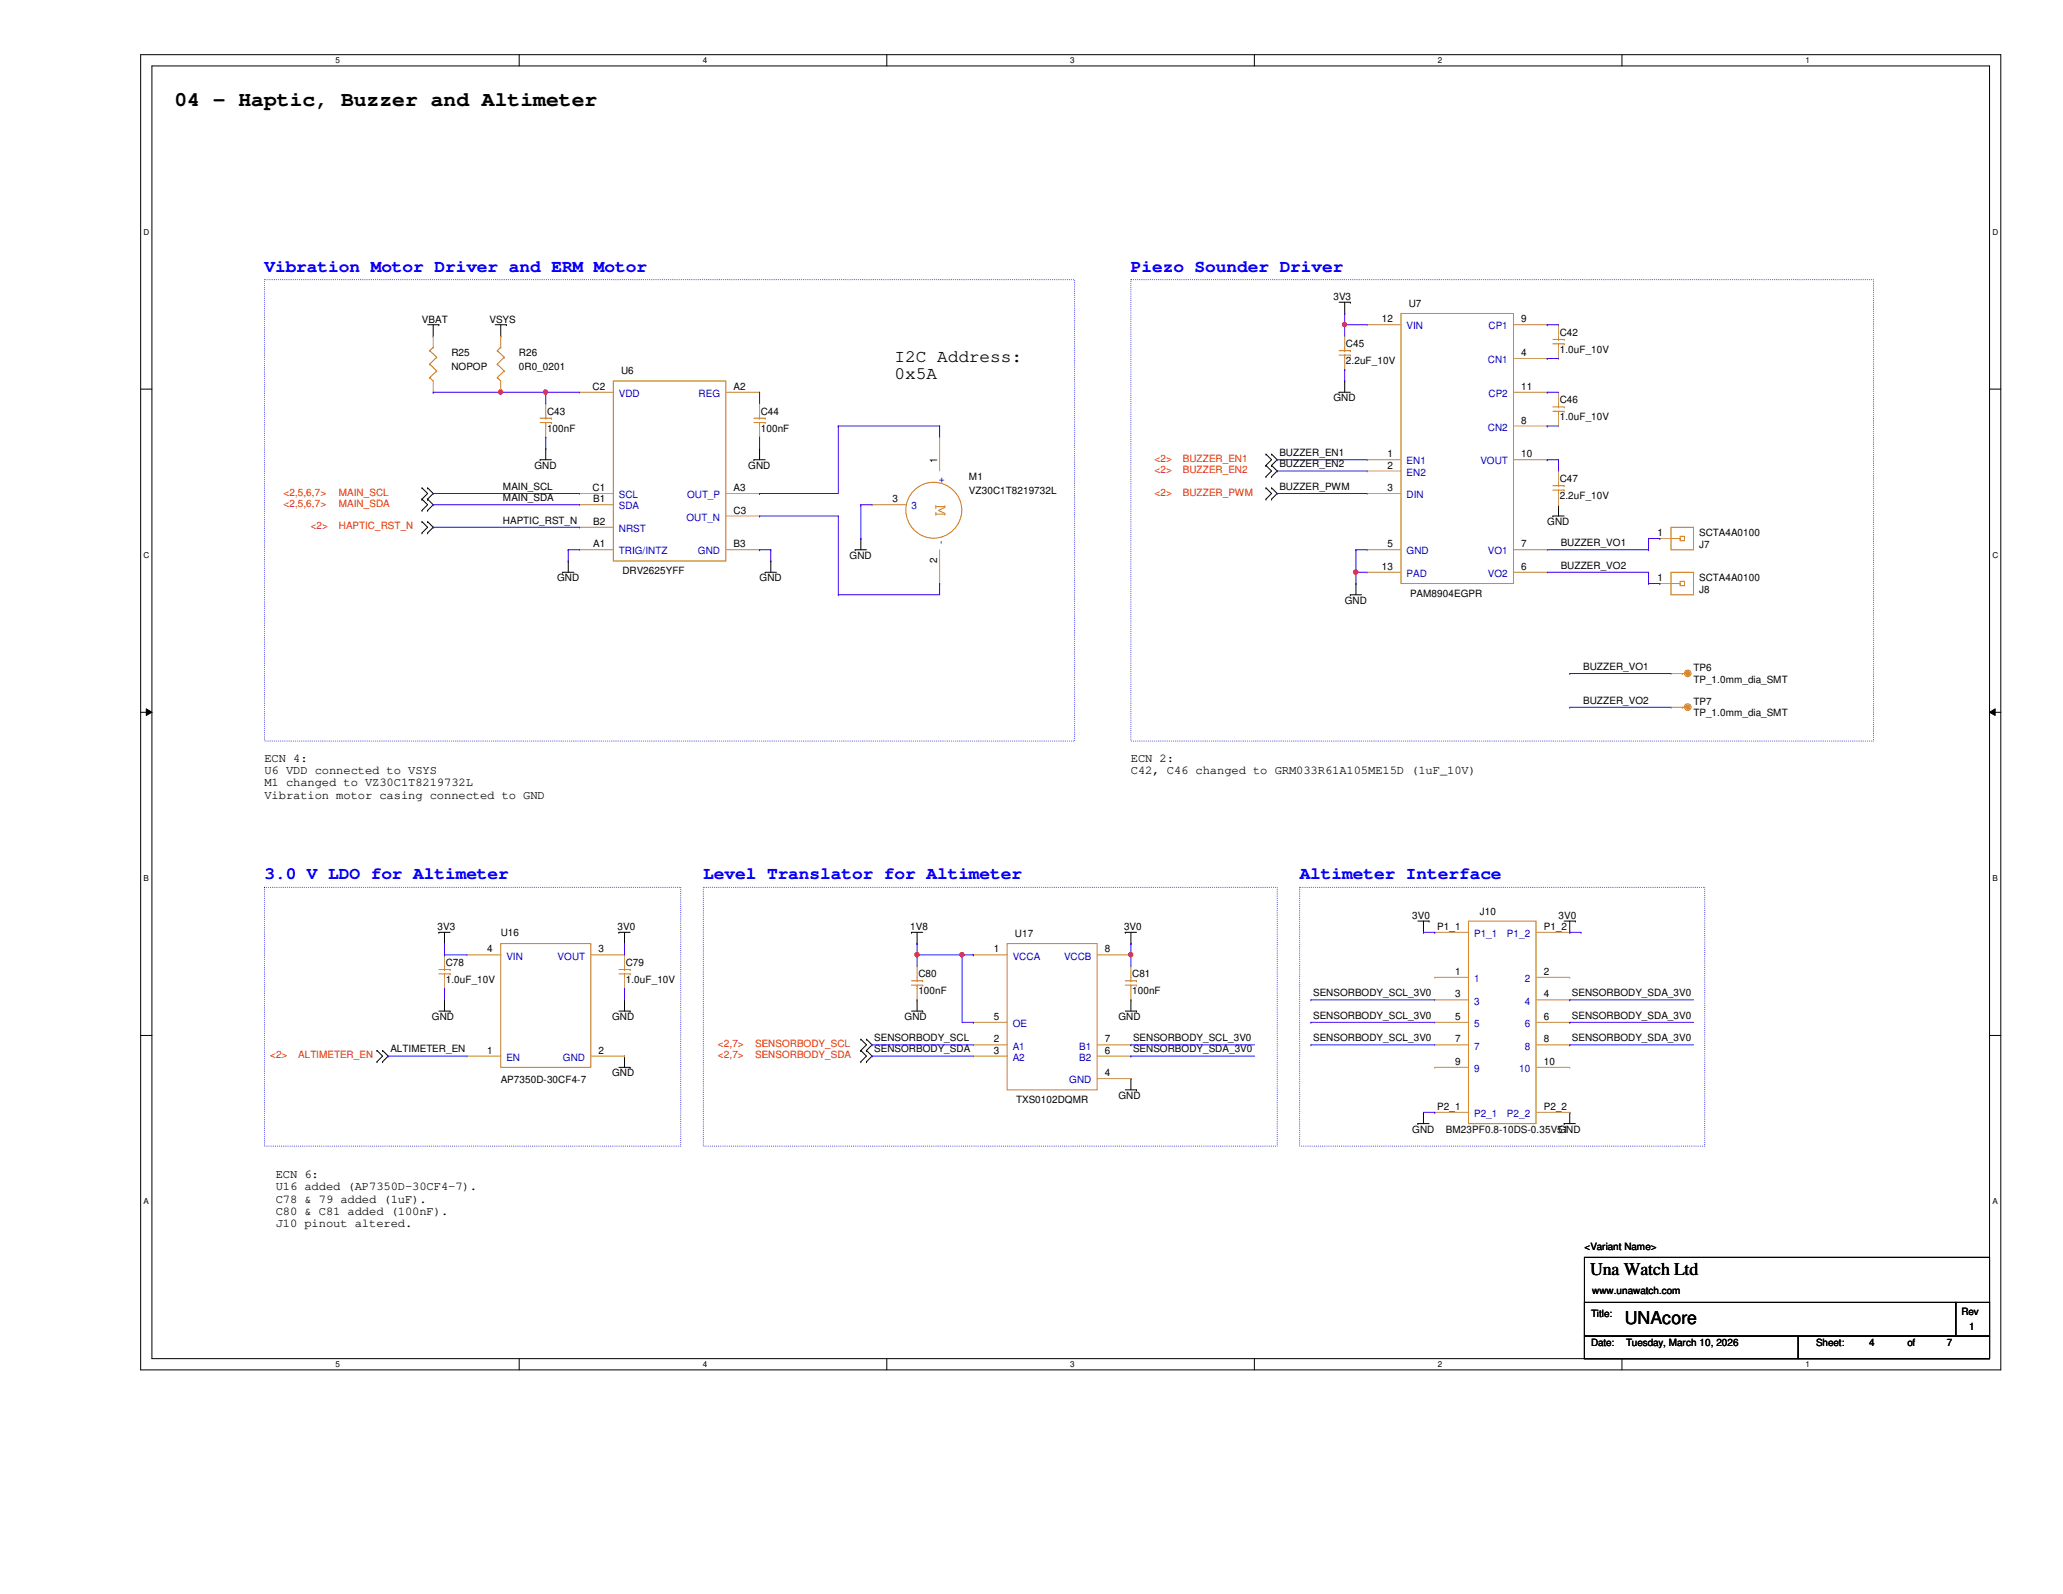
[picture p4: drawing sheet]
<svg xmlns="http://www.w3.org/2000/svg" width="279mm" height="216mm" viewBox="0 0 279 216" stroke-linecap="round" stroke-linejoin="round" font-family="sans-serif">
<path d="M19.1 7.4h251.9v178.1h-251.9zM20.6 8.9h248.9v175.1h-248.9z" fill="none" stroke="#000" stroke-width=".14"/>
<g fill="#fff">
<path d="M45.4 7.6h.6v1.2h-.6z"/>
<path d="M45.4 184.2h.6v1.2h-.6z"/>
</g>
<path d="M70.3 7.4v1.5M70.3 184v1.5" fill="none" stroke="#000" stroke-width=".14"/>
<g fill="#fff">
<path d="M95.2 7.6h.6v1.2h-.6z"/>
<path d="M95.2 184.2h.6v1.2h-.6z"/>
</g>
<path d="M120.1 7.4v1.5M120.1 184v1.5" fill="none" stroke="#000" stroke-width=".14"/>
<g fill="#fff">
<path d="M144.9 7.6h.6v1.2h-.6z"/>
<path d="M144.9 184.2h.6v1.2h-.6z"/>
</g>
<path d="M169.9 7.4v1.5M169.9 184v1.5" fill="none" stroke="#000" stroke-width=".14"/>
<g fill="#fff">
<path d="M194.7 7.6h.6v1.2h-.6z"/>
<path d="M194.7 184.2h.6v1.2h-.6z"/>
</g>
<path d="M219.7 7.4v1.5M219.7 184v1.5" fill="none" stroke="#000" stroke-width=".14"/>
<g fill="#fff">
<path d="M244.5 7.6h.6v1.2h-.6z"/>
<path d="M244.5 184.2h.6v1.2h-.6z"/>
<path d="M19.4 30.8h.8v1.2h-.8z"/>
<path d="M269.8 30.8h.8v1.2h-.8z"/>
<path d="M19.4 74.6h.8v1.2h-.8z"/>
<path d="M269.8 74.6h.8v1.2h-.8z"/>
</g>
<path d="M19.1 52.7h1.5M269.5 52.7h1.5" fill="none" stroke="#000" stroke-width=".14"/>
<g fill="#fff">
<path d="M19.4 118.4h.8v1.1h-.8z"/>
<path d="M269.8 118.4h.8v1.1h-.8z"/>
</g>
<path d="M19.1 96.5h1.5M19.8 96l.8 .5-.8 .4zM269.5 96.5l.7-.5v.9zM269.5 96.5h1.5" fill="none" stroke="#000" stroke-width=".14"/>
<path d="M19.8 96l.8 .5-.8 .4zM269.5 96.5l.7-.5v.9z" fill="#000"/>
<g fill="#fff">
<path d="M19.4 162.1h.8v1.2h-.8z"/>
<path d="M269.8 162.1h.8v1.2h-.8z"/>
</g>
<g fill="none" stroke="#000" stroke-width=".14">
<path d="M57.9 44h1.5M58.7 45.5h.1M58.7 44v1.5M59.4 44h.1M67.1 44h1.5M67.8 45.5h.1M67.8 44v1.5M68.6 44h.1M181.4 53.1h.1M181.4 53.1h1.5M181.4 40.9h1.5M182.1 51.6h.1"/>
<path d="M182.1 42.5h.1M182.1 40.9v1.6M182.1 51.6v1.5M182.9 40.9h.1M57.2 66.1h.1M57.2 67.6h.1M57.2 69.1h.1M57.2 70.7h.1M57.2 72.2h.1M57.2 66.1l.7 .7-.7 .8M57.2 67.6l.7 .8-.7 .7M57.2 70.7l.7 .7-.7 .8"/>
<path d="M57.9 67.6h.1M57.9 66.1h.1M57.9 69.1h.1M57.9 72.2h.1M57.9 70.7h.1M57.9 66.1l.8 .7-.8 .8M57.9 67.6l.8 .8-.8 .7M57.9 70.7l.8 .7-.8 .8M73.2 62.3h.1M73.2 62.3h1.5M73.9 60.7h.1M73.9 60.7v1.6"/>
<path d="M76.2 77.5h.1M76.2 77.5h1.5M77 76h.1M77 76v1.5M102.1 62.3h.1M102.1 62.3h1.5M102.9 60.7h.1M102.9 60.7v1.6M103.6 77.5h.1M103.6 77.5h1.6M104.4 76h.1M104.4 76v1.5"/>
<path d="M115.8 74.5h.1M115.8 74.5h1.5M116.6 72.9h.1M116.6 72.9v1.6M171.5 66.1h.1M171.5 67.6h.1M171.5 61.5h.1M171.5 63h.1M171.5 64.6h.1M171.5 66.1l.7 .7-.7 .8M171.5 61.5l.7 .8-.7 .7M171.5 63l.7 .8-.7 .8"/>
<path d="M172.2 67.6h.1M172.2 66.1h.1M172.2 63h.1M172.2 61.5h.1M172.2 64.6h.1M172.2 66.1l.8 .7-.8 .8M172.2 61.5l.8 .8-.8 .7M172.2 63l.8 .8-.8 .8M183.6 79h.1M183.6 79v1.6M210.3 69.9h.1M210.3 69.9h1.5"/>
<path d="M211.1 68.4h.1M211.1 68.4v1.5M182.9 80.6h.1M182.9 80.6h1.5M59.4 126.3h.1M59.4 126.3h1.6M59.4 136.9h1.6M60.2 127.8h.1M60.2 135.4h.1M60.2 126.3v1.5M60.2 135.4v1.5M61 136.9h.1"/>
<path d="M83.8 126.3h.1M83.8 126.3h1.5M83.8 136.9h1.5M84.6 127.8h.1M84.6 135.4h.1M84.6 126.3v1.5M84.6 135.4v1.5M85.3 136.9h.1M123.4 126.3h.1M123.4 126.3h1.6M123.4 136.9h1.6M124.2 127.8h.1"/>
<path d="M124.2 135.4h.1M124.2 126.3v1.5M124.2 135.4v1.5M125 136.9h.1M152.4 126.3h.1M152.4 126.3h1.5M152.4 136.9h1.5M153.2 127.8h.1M153.2 135.4h.1M153.2 126.3v1.5M153.2 135.4v1.5M153.9 136.9h.1"/>
<path d="M192 124.8h1.5M192.8 126.3h.1M192.8 124.8v1.5M193.5 124.8h.1M211.8 124.8h1.6M212.6 126.3h.1M212.6 124.8v1.5M213.4 124.8h.1M19.1 140.2h1.5M51.1 142.3h.1M51.1 143.8h.1M51.1 142.3l.7 .7-.7 .8"/>
<path d="M51.8 143.8h.1M51.8 142.3h.1M51.8 142.3l.8 .7-.8 .8M83.8 144.6h1.5M84.6 143h.1M84.6 143v1.6M85.3 144.6h.1M116.6 142.3h.1M116.6 143.8h.1M116.6 140.8h.1M116.6 142.3l.7 .7-.7 .8M116.6 140.8l.7 .7-.7 .8"/>
<path d="M117.3 143.8h.1M117.3 142.3h.1M117.3 140.8h.1M117.3 142.3l.8 .7-.8 .8M117.3 140.8l.8 .7-.8 .8M152.4 147.6h1.5M153.2 146.1h.1M153.2 146.1v1.5M153.9 147.6h.1M192 152.2h.1M192 152.2h1.5M192.8 150.7h.1"/>
<path d="M192.8 150.7v1.5M211.8 152.2h.1M211.8 152.2h1.6M212.6 150.7h.1M212.6 150.7v1.5M269.5 140.2h1.5M214.6 170.3h54.9v13.7h-54.9zM214.6 176.4h50.3v4.6h-50.3zM264.9 176.4h4.6v4.6h-4.6zM214.6 181h28.9v3h-28.9zM243.5 181h26v3h-26z"/>
</g>
<path d="M35.8 37.9h109.7v62.5h-109.7zM153.2 37.9h100.5v62.5h-100.5zM35.8 120.2h56.4v35h-56.4zM95.3 120.2h77.7v35h-77.7zM176 120.2h54.9v35h-54.9z" fill="none" stroke="#00f" stroke-width=".14" stroke-dasharray="0 .3"/>
<g fill="none" stroke="#cc8006" stroke-width=".14">
<path d="M83.1 51.6h15.2v24.4h-15.2zM102.1 56.6h1.5M102.1 57.2h1.5M102.9 56.6h.1M102.9 57.2h.1M102.9 56.2v.4M102.9 57.2v.5M103.6 56.6h.1M103.6 57.2h.1M210.3 46h1.5M210.3 46.6h1.5M211.1 46h.1"/>
<path d="M211.1 46.6h.1M211.1 45.5v.5M211.1 46.6v.4M211.8 46h.1M211.8 46.6h.1M210.3 65.8h1.5M210.3 66.4h1.5M211.1 65.8h.1M211.1 66.4h.1M211.1 65.3v.5M211.1 66.4v.4M211.8 65.8h.1"/>
<path d="M211.8 66.4h.1M226.3 71.4h3.1v3.1h-3.1zM226.3 72.9h1.2M227.5 72.6h.6v.6h-.6zM227.5 72.9h.1"/>
<circle cx="228.6" cy="95.8" r=".45"/>
</g>
<g fill="none" stroke="#a84" stroke-width=".14">
<path d="M78.5 53.1h.1M78.5 53.1h4.6M98.3 53.1h4.6M102.9 54.7h.1M102.9 59.2h.1M102.9 53.1h.1M102.9 54.7v1.5M102.9 57.7v1.5M211.1 44h.1M211.1 48.6h.1M211.1 44v1.5M211.1 47v1.6"/>
<path d="M78.5 74.5h.1M78.5 71.4h.1M78.5 66.8h.1M78.5 68.4h.1M78.5 66.8h4.6M78.5 74.5h4.6M78.5 71.4h4.6M78.5 68.4h4.6M98.3 66.8h4.6M98.3 74.5h4.6M98.3 69.9h4.6M102.9 66.8h.1"/>
<path d="M102.9 69.9h.1M102.9 74.5h.1M211.1 63.8h.1M211.1 68.4h.1M211.1 63.8v1.5M211.1 66.8v1.6M224.8 72.9h.1M224.8 72.9h1.5"/>
</g>
<circle cx="228.6" cy="95.8" r=".29" fill="#cc8006"/>
<g fill="none" stroke="#cc8006" stroke-width=".14">
<path d="M58.2 51.1h.1M58.2 49.3h.1M58.2 47.5h.1M58.2 51.1l.5 .5M58.2 49.3l.9 .9M58.2 47.5l.9 .9M58.7 47h.1M58.7 47l-.5 .5M59.1 50.2h.1M59.1 48.4h.1M59.1 50.2l-.9 .9M59.1 48.4l-.9 .9"/>
<path d="M67.4 51.1h.1M67.4 49.3h.1M67.4 47.5h.1M67.4 51.1l.4 .5M67.4 49.3l.9 .9M67.4 47.5l.9 .9M67.8 47h.1M67.8 47l-.4 .5M68.3 50.2h.1M68.3 48.4h.1M68.3 50.2l-.9 .9M68.3 48.4l-.9 .9"/>
<path d="M73.2 56.6h1.5M73.2 57.2h1.5M73.9 56.6h.1M73.9 57.2h.1M73.9 56.2v.4M73.9 57.2v.5M74.7 56.6h.1M74.7 57.2h.1M189.7 42.5h15.3v36.5h-15.3zM226.3 77.5h3.1v3.1h-3.1zM226.3 79h1.2M227.5 78.7h.6v.6h-.6z"/>
<path d="M227.5 79h.1M227.8 95.8h.1M227.8 95.8h.3M59.4 131.3h1.6M59.4 131.9h1.6M60.2 131.3h.1M60.2 131.9h.1M60.2 130.9v.4M60.2 131.9v.5M61 131.3h.1M61 131.9h.1M67.8 127.8h12.2v16.8h-12.2z"/>
<path d="M123.4 132.8h1.6M123.4 133.4h1.6M124.2 132.8h.1M124.2 133.4h.1M124.2 132.4v.4M124.2 133.4v.5M125 132.8h.1M125 133.4h.1M152.4 132.8h1.5M152.4 133.4h1.5M153.2 132.8h.1M153.2 133.4h.1"/>
<path d="M153.2 132.4v.4M153.2 133.4v.5M153.9 132.8h.1M153.9 133.4h.1M198.9 124.8h9.1v27.4h-9.1z"/>
<circle cx="126.5" cy="69.1" r="3.8"/>
<circle cx="228.6" cy="95.8" r=".29"/>
<circle cx="228.6" cy="91.2" r=".45"/>
</g>
<g fill="none" stroke="#a84" stroke-width=".14">
<path d="M58.7 53.1h.1M58.7 45.5h.1M58.7 45.5v1.5M58.7 51.6v1.5M67.8 53.1h.1M67.8 45.5h.1M67.8 45.5v1.5M67.8 51.6v1.5M73.9 54.7h.1M73.9 59.2h.1M73.9 54.7v1.5M73.9 57.7v1.5"/>
<path d="M127.3 59.2h.1M127.3 59.2v4.6M185.2 44h.1M185.2 44h4.5M205 44h4.6M205 48.6h4.6M205 53.1h4.6M205 57.7h4.6M209.6 44h.1M209.6 48.6h.1M209.6 53.1h.1M209.6 57.7h.1"/>
<path d="M118.1 68.4h.1M118.1 68.4h4.6M127.3 79h.1M127.3 74.5v4.5M185.2 66.8h.1M185.2 62.3h.1M185.2 74.5h.1M185.2 63.8h.1M185.2 77.5h.1M185.2 74.5h4.5M185.2 77.5h4.5M185.2 66.8h4.5"/>
<path d="M185.2 62.3h4.5M185.2 63.8h4.5M205 74.5h4.6M205 77.5h4.6M205 62.3h4.6M209.6 74.5h.1M209.6 77.5h.1M209.6 62.3h.1M224.8 79h.1M224.8 79h1.5M226.3 95.8h.1M226.3 95.8h1.5"/>
<path d="M60.2 129.3h.1M60.2 133.9h.1M60.2 129.3v1.6M60.2 132.4v1.5M63.2 129.3h.1M63.2 129.3h4.6M80 129.3h4.6M84.6 129.3h.1M124.2 130.9h.1M124.2 135.4h.1M124.2 130.9v1.5M124.2 133.9v1.5"/>
<path d="M153.2 130.9h.1M153.2 135.4h.1M153.2 130.9v1.5M153.2 133.9v1.5M194.3 132.4h.1M194.3 135.4h.1M194.3 138.5h.1M194.3 126.3h.1M194.3 132.4h4.6M194.3 135.4h4.6M194.3 138.5h4.6M194.3 126.3h4.6"/>
<path d="M208 132.4h4.6M208 135.4h4.6M208 138.5h4.6M208 126.3h4.6M212.6 132.4h.1M212.6 135.4h.1M212.6 138.5h.1M212.6 126.3h.1M63.2 143h.1M63.2 143h4.6M80 143h4.6M84.6 143h.1"/>
<path d="M194.3 141.5h.1M194.3 144.6h.1M194.3 150.7h.1M194.3 141.5h4.6M194.3 144.6h4.6M194.3 150.7h4.6M208 141.5h4.6M208 144.6h4.6M208 150.7h4.6M212.6 141.5h.1M212.6 144.6h.1M212.6 150.7h.1"/>
</g>
<circle cx="228.6" cy="91.2" r=".29" fill="#cc8006"/>
<g fill="none" stroke="#cc8006" stroke-width=".14">
<path d="M181.4 47.5h1.5M181.4 48.1h1.5M182.1 47.5h.1M182.1 48.1h.1M182.1 47v.5M182.1 48.1v.5M182.9 47.5h.1M182.9 48.1h.1M210.3 55.1h1.5M210.3 55.7h1.5M211.1 55.1h.1M211.1 55.7h.1"/>
<path d="M211.1 54.7v.4M211.1 55.7v.5M211.8 55.1h.1M211.8 55.7h.1M227.8 91.2h.1M227.8 91.2h.3M83.8 131.3h1.5M83.8 131.9h1.5M84.6 131.3h.1M84.6 131.9h.1M84.6 130.9v.4M84.6 131.9v.5"/>
<path d="M85.3 131.3h.1M85.3 131.9h.1M136.4 127.8h12.2v19.8h-12.2z"/>
<circle cx="228.6" cy="91.2" r=".29"/>
</g>
<g fill="none" stroke="#a84" stroke-width=".14">
<path d="M182.1 45.5h.1M182.1 50.1h.1M182.1 45.5v1.5M182.1 48.6v1.5M211.1 53.1h.1M211.1 57.7h.1M211.1 53.1v1.6M211.1 56.2v1.5M226.3 91.2h.1M226.3 91.2h1.5M84.6 129.3h.1M84.6 133.9h.1"/>
<path d="M84.6 129.3v1.6M84.6 132.4v1.5M131.8 129.3h.1M131.8 138.5h.1M131.8 129.3h4.6M131.8 138.5h4.6M148.6 129.3h4.6M153.2 129.3h.1M131.8 141.5h.1M131.8 143h.1M131.8 141.5h4.6M131.8 143h4.6"/>
<path d="M148.6 146.1h4.6M148.6 141.5h4.6M148.6 143h4.6M153.2 146.1h.1M153.2 141.5h.1M153.2 143h.1"/>
</g>
<path d="M73.9 59.2h.1M73.9 53.1h.1M73.9 53.1v1.6M73.9 59.2v1.5M73.9 53.1h4.6M173 66.8h.1M173 66.8h12.2" fill="none" stroke="#4200ff" stroke-width=".14"/>
<circle cx="73.9" cy="53.1" r=".29" fill="#f00"/>
<circle cx="73.9" cy="53.1" r=".29" fill="none" stroke="#f00" stroke-width=".14"/>
<g fill="none" stroke="#4200ff" stroke-width=".14">
<path d="M102.9 53.1h.1M102.9 59.2h.1M102.9 53.1v1.6M102.9 59.2v1.5M113.5 57.7h.1M113.5 57.7v9.1h-10.6M113.5 57.7h13.8M127.3 57.7h.1M127.3 57.7v1.5M182.1 44h.1M182.1 44h3.1M182.1 44v1.5"/>
<path d="M209.6 44h.1M209.6 48.6h.1M209.6 53.1h.1M209.6 57.7h.1M209.6 57.7h1.5M209.6 44h1.5M209.6 48.6h1.5M209.6 53.1h1.5M58.7 66.8h.1M58.7 68.4h.1M58.7 71.4h.1M58.7 66.8h19.8"/>
<path d="M58.7 68.4h19.8M58.7 71.4h19.8M102.9 74.5h.1M102.9 66.8h.1M102.9 69.9h.1M102.9 74.5h1.5M102.9 69.9h10.6M104.4 74.5h.1M104.4 74.5v1.5M113.5 69.9h.1M113.5 69.9v10.7M127.3 79h.1"/>
<path d="M127.3 79v1.6h-13.8M183.6 77.5h.1M183.6 77.5v1.5M183.6 77.5h1.6M209.6 62.3h.1M209.6 62.3h1.5M211.1 62.3h.1M211.1 62.3v1.5M113.5 80.6h.1"/>
</g>
<circle cx="182.1" cy="44" r=".29" fill="#f00"/>
<circle cx="182.1" cy="44" r=".29" fill="none" stroke="#f00" stroke-width=".14"/>
<path d="M182.1 50.1h.1M182.1 50.1v1.5M183.6 74.5h.1M183.6 74.5v3" fill="none" stroke="#4200ff" stroke-width=".14"/>
<circle cx="183.6" cy="77.5" r=".29" fill="#f00"/>
<circle cx="183.6" cy="77.5" r=".29" fill="none" stroke="#f00" stroke-width=".14"/>
<g fill="none" stroke="#4200ff" stroke-width=".14">
<path d="M58.7 53.1h.1M58.7 53.1h15.2M67.8 53.1h.1M182.1 42.5h.1M182.1 42.5v1.5M77 74.5h.1M77 74.5h1.5M77 74.5v1.5M173 62.3h.1M173 63.8h.1M173 62.3h12.2M173 63.8h12.2"/>
<path d="M183.6 74.5h.1M183.6 74.5h1.6M209.6 74.5h13.7M209.6 77.5h13.7M223.3 74.5h.1M223.3 72.9h.1M223.3 77.5h.1M223.3 79h.1M223.3 72.9v1.6M223.3 77.5v1.5M223.3 72.9h1.5M223.3 79h1.5"/>
<path d="M224.8 72.9h.1M224.8 79h.1M212.6 91.2h.1M212.6 95.8h.1M212.6 91.2h13.7M212.6 95.8h13.7"/>
</g>
<circle cx="67.8" cy="53.1" r=".29" fill="#f00"/>
<circle cx="67.8" cy="53.1" r=".29" fill="none" stroke="#f00" stroke-width=".14"/>
<g fill="none" stroke="#4200ff" stroke-width=".14">
<path d="M116.6 72.9h.1M116.6 68.4h.1M116.6 68.4v4.5M116.6 68.4h1.5M60.2 127.8h.1M60.2 129.3h.1M60.2 127.8v1.5M60.2 129.3h3M84.6 127.8h.1M84.6 127.8v1.5M124.2 127.8h.1M124.2 127.8v1.5"/>
<path d="M153.2 127.8h.1M153.2 127.8v1.5M192.8 150.7h1.5M194.3 150.7h.1"/>
</g>
<circle cx="153.1" cy="129.3" r=".29" fill="#f00"/>
<circle cx="153.1" cy="129.3" r=".29" fill="none" stroke="#f00" stroke-width=".14"/>
<path d="M124.2 129.3h.1M124.2 129.3v1.6M124.2 129.3h6.1" fill="none" stroke="#4200ff" stroke-width=".14"/>
<circle cx="124.2" cy="129.3" r=".29" fill="#f00"/>
<circle cx="124.2" cy="129.3" r=".29" fill="none" stroke="#f00" stroke-width=".14"/>
<path d="M130.3 129.3h.1M130.3 129.3v9.2" fill="none" stroke="#4200ff" stroke-width=".14"/>
<circle cx="130.3" cy="129.3" r=".29" fill="#f00"/>
<circle cx="130.3" cy="129.3" r=".29" fill="none" stroke="#f00" stroke-width=".14"/>
<g fill="none" stroke="#4200ff" stroke-width=".14">
<path d="M60.2 133.9h.1M60.2 133.9v1.5M84.6 133.9h.1M84.6 133.9v1.5M130.3 129.3h1.5M130.3 138.5h1.5M131.8 129.3h.1M131.8 138.5h.1M153.2 129.3h.1M153.2 129.3v1.6M177.5 135.4h.1M177.5 138.5h.1"/>
<path d="M177.5 138.5h16.8M177.5 135.4h16.8M192.8 126.3h1.5M194.3 126.3h.1M212.6 135.4h.1M212.6 138.5h.1M212.6 138.5h16.8M212.6 126.3h1.5M212.6 135.4h16.8M214.1 126.3h.1M52.6 143h.1M52.6 143h10.6"/>
<path d="M118.1 143h.1M118.1 141.5h.1M118.1 143h13.7M118.1 141.5h13.7M153.2 143h.1M153.2 141.5h.1M153.2 143h16.7M153.2 141.5h16.7M177.5 141.5h.1M177.5 141.5h16.8M212.6 141.5h.1M212.6 141.5h16.8"/>
</g>
<circle cx="73.9" cy="53.1" r=".29" fill="#f00"/>
<circle cx="73.9" cy="53.1" r=".29" fill="none" stroke="#f00" stroke-width=".14"/>
<circle cx="182.1" cy="44" r=".29" fill="#f00"/>
<circle cx="182.1" cy="44" r=".29" fill="none" stroke="#f00" stroke-width=".14"/>
<circle cx="183.6" cy="77.5" r=".29" fill="#f00"/>
<circle cx="183.6" cy="77.5" r=".29" fill="none" stroke="#f00" stroke-width=".14"/>
<circle cx="67.8" cy="53.1" r=".29" fill="#f00"/>
<circle cx="67.8" cy="53.1" r=".29" fill="none" stroke="#f00" stroke-width=".14"/>
<circle cx="153.1" cy="129.3" r=".29" fill="#f00"/>
<circle cx="153.1" cy="129.3" r=".29" fill="none" stroke="#f00" stroke-width=".14"/>
<circle cx="124.2" cy="129.3" r=".29" fill="#f00"/>
<circle cx="124.2" cy="129.3" r=".29" fill="none" stroke="#f00" stroke-width=".14"/>
<circle cx="130.3" cy="129.3" r=".29" fill="#f00"/>
<circle cx="130.3" cy="129.3" r=".29" fill="none" stroke="#f00" stroke-width=".14"/>
<text font-size="2.9" x="23.6" y="14.4">04 - Haptic, Buzzer and Altimeter</text>
<g font-size="2.4" fill="#00f">
<text x="35.8" y="36.8">Vibration Motor Driver and ERM Motor</text>
<text x="153.2" y="36.8">Piezo Sounder Driver</text>
<text x="35.8" y="119.1">3.0 V LDO for Altimeter</text>
<text x="95.3" y="119.1">Level Translator for Altimeter</text>
<text x="176" y="119.1">Altimeter Interface</text>
</g>
<g font-size="2.4">
<text x="121.2" y="49">I2C Address:</text>
<text x="121.2" y="51.4">0x5A</text>
<text x="215.3" y="172.6">Una Watch Ltd</text>
<text x="220" y="179.4">UNAcore</text>
</g>
<text font-size="2.4" fill="#cc8006" x="126.7" y="68.4" transform="rotate(90 126.7 68.4)">M</text>
<g font-size="1.7">
<text x="35.8" y="103.2">ECN 4:</text>
<text x="35.8" y="104.9">U6 VDD connected to VSYS</text>
<text x="35.8" y="106.5">M1 changed to VZ30C1T8219732L</text>
<text x="153.2" y="103.2">ECN 2:</text>
<text x="153.2" y="104.9">C42, C46 changed to GRM033R61A105ME15D (1uF_10V)</text>
<text x="35.8" y="108.2">Vibration motor casing connected to GND</text>
<text x="37.3" y="159.6">ECN 6:</text>
<text x="37.3" y="161.2">U16 added (AP7350D-30CF4-7).</text>
<text x="37.3" y="162.9">C78 &amp; 79 added (1uF).</text>
<text x="37.3" y="164.5">C80 &amp; C81 added (100nF).</text>
<text x="37.3" y="166.2">J10 pinout altered.</text>
</g>
<g font-size="1.4">
<text x="180.6" y="40.6">3V3</text>
<text x="190.8" y="41.6">U7</text>
<text x="57.1" y="43.7">VBAT</text>
<text x="66.3" y="43.7">VSYS</text>
<text x="182.3" y="47">C45</text>
<text x="187.2" y="43.6">12</text>
<text x="206" y="43.6">9</text>
<text x="211.2" y="45.5">C42</text>
<text x="211.2" y="47.8">1.0uF_10V</text>
<text x="61.1" y="48.3">R25</text>
<text x="61.1" y="50.1">NOPOP</text>
<text x="70.3" y="48.3">R26</text>
<text x="70.3" y="50.1">0R0_0201</text>
<text x="80.3" y="52.8">C2</text>
<text x="84.1" y="50.7">U6</text>
<text x="99.4" y="52.8">A2</text>
<text x="182.3" y="49.3">2.2uF_10V</text>
<text x="206" y="48.2">4</text>
<text x="206" y="52.8">11</text>
<text x="74.1" y="56.2">C43</text>
<text x="74.1" y="58.5">100nF</text>
<text x="103" y="56.2">C44</text>
<text x="103" y="58.5">100nF</text>
<text x="180.6" y="54.4">GND</text>
<text x="206" y="57.4">8</text>
<text x="211.2" y="54.7">C46</text>
<text x="211.2" y="56.9">1.0uF_10V</text>
<text x="72.4" y="63.5">GND</text>
<text x="101.3" y="63.5">GND</text>
<text x="126.9" y="62.7" transform="rotate(-90 126.9 62.7)">1</text>
<text x="131.2" y="65">M1</text>
<text x="173.3" y="61.8">BUZZER_EN1</text>
<text x="173.3" y="63.3">BUZZER_EN2</text>
<text x="187.9" y="61.9">1</text>
<text x="187.9" y="63.5">2</text>
<text x="206" y="61.9">10</text>
<text x="211.2" y="65.3">C47</text>
<text x="68.1" y="66.3">MAIN_SCL</text>
<text x="68.1" y="67.9">MAIN_SDA</text>
<text x="68.1" y="70.9">HAPTIC_RST_N</text>
<text x="80.3" y="66.5">C1</text>
<text x="80.3" y="71.1">B2</text>
<text x="80.3" y="68">B1</text>
<text x="99.4" y="66.5">A3</text>
<text x="99.4" y="69.6">C3</text>
<text x="120.9" y="68">3</text>
<text x="131.2" y="66.8">VZ30C1T8219732L</text>
<text x="173.3" y="66.3">BUZZER_PWM</text>
<text x="187.9" y="66.5">3</text>
<text x="209.5" y="71.1">GND</text>
<text x="211.2" y="67.6">2.2uF_10V</text>
<text x="80.3" y="74.1">A1</text>
<text x="84.3" y="77.8">DRV2625YFF</text>
<text x="99.4" y="74.1">B3</text>
<text x="115.1" y="75.7">GND</text>
<text x="126.9" y="76.3" transform="rotate(-90 126.9 76.3)">2</text>
<text x="187.2" y="77.2">13</text>
<text x="187.9" y="74.1">5</text>
<text x="206" y="74.1">7</text>
<text x="206" y="77.2">6</text>
<text x="211.4" y="74">BUZZER_VO1</text>
<text x="211.4" y="77">BUZZER_VO2</text>
<text x="224.5" y="72.6">1</text>
<text x="230.1" y="74.2">J7</text>
<text x="230.1" y="72.6">SCTA4A0100</text>
<text x="75.4" y="78.7">GND</text>
<text x="102.9" y="78.7">GND</text>
<text x="182.1" y="81.8">GND</text>
<text x="191" y="80.9">PAM8904EGPR</text>
<text x="224.5" y="78.7">1</text>
<text x="230.1" y="80.3">J8</text>
<text x="230.1" y="78.7">SCTA4A0100</text>
<text x="214.4" y="90.7">BUZZER_VO1</text>
<text x="214.4" y="95.3">BUZZER_VO2</text>
<text x="229.4" y="95.5">TP7</text>
<text x="229.4" y="90.9">TP6</text>
<text x="229.4" y="92.5">TP_1.0mm_dia_SMT</text>
<text x="229.4" y="97">TP_1.0mm_dia_SMT</text>
<text x="59.3" y="126">3V3</text>
<text x="83.7" y="126">3V0</text>
<text x="123.3" y="126">1V8</text>
<text x="152.2" y="126">3V0</text>
<text x="191.3" y="124.5">3V0</text>
<text x="194.6" y="125.9">P1_1</text>
<text x="200.4" y="123.9">J10</text>
<text x="209.1" y="125.9">P1_2</text>
<text x="211.1" y="124.5">3V0</text>
<text x="60.4" y="130.9">C78</text>
<text x="66" y="129">4</text>
<text x="67.8" y="126.7">U16</text>
<text x="81.1" y="129">3</text>
<text x="84.8" y="130.9">C79</text>
<text x="134.6" y="129">1</text>
<text x="137.5" y="126.9">U17</text>
<text x="149.6" y="129">8</text>
<text x="60.4" y="133.1">1.0uF_10V</text>
<text x="84.8" y="133.1">1.0uF_10V</text>
<text x="124.4" y="132.4">C80</text>
<text x="124.4" y="134.7">100nF</text>
<text x="153.3" y="132.4">C81</text>
<text x="153.3" y="134.7">100nF</text>
<text x="177.8" y="134.9">SENSORBODY_SCL_3V0</text>
<text x="177.8" y="138">SENSORBODY_SCL_3V0</text>
<text x="197.1" y="132">1</text>
<text x="197.1" y="135.1">3</text>
<text x="209.1" y="132">2</text>
<text x="209.1" y="135.1">4</text>
<text x="212.9" y="134.9">SENSORBODY_SDA_3V0</text>
<text x="212.9" y="138">SENSORBODY_SDA_3V0</text>
<text x="52.9" y="142.5">ALTIMETER_EN</text>
<text x="58.5" y="138.2">GND</text>
<text x="66" y="142.7">1</text>
<text x="81.1" y="142.7">2</text>
<text x="82.9" y="138.2">GND</text>
<text x="118.4" y="142.5">SENSORBODY_SDA</text>
<text x="118.4" y="141">SENSORBODY_SCL</text>
<text x="122.5" y="138.2">GND</text>
<text x="134.6" y="141.2">2</text>
<text x="134.6" y="142.7">3</text>
<text x="134.6" y="138.1">5</text>
<text x="149.6" y="141.2">7</text>
<text x="149.6" y="142.7">6</text>
<text x="151.5" y="138.2">GND</text>
<text x="153.5" y="142.5">SENSORBODY_SDA_3V0</text>
<text x="153.5" y="141">SENSORBODY_SCL_3V0</text>
<text x="177.8" y="141">SENSORBODY_SCL_3V0</text>
<text x="197.1" y="138.1">5</text>
<text x="197.1" y="141.2">7</text>
<text x="209.1" y="138.1">6</text>
<text x="209.1" y="141.2">8</text>
<text x="212.9" y="141">SENSORBODY_SDA_3V0</text>
<text x="67.8" y="146.7">AP7350D-30CF4-7</text>
<text x="82.9" y="145.8">GND</text>
<text x="137.6" y="149.4">TXS0102DQMR</text>
<text x="149.6" y="145.8">4</text>
<text x="151.5" y="148.8">GND</text>
<text x="197.1" y="144.2">9</text>
<text x="209.1" y="144.2">10</text>
<text x="191.3" y="153.4">GND</text>
<text x="194.6" y="150.3">P2_1</text>
<text x="195.8" y="153.4">BM23PF0.8-10DS-0.35V51</text>
<text x="209.1" y="150.3">P2_2</text>
<text x="211.1" y="153.4">GND</text>
<text x="214.6" y="169.2">&lt;Variant Name&gt;</text>
<text x="215.5" y="178.4">Title:</text>
<text x="215.6" y="175.2">www.unawatch.com</text>
<text x="265.6" y="178.1">Rev</text>
<text x="215.5" y="182.4">Date:</text>
<text x="220.2" y="182.4">Tuesday, March 10, 2026</text>
<text x="246" y="182.4">Sheet:</text>
<text x="253.2" y="182.4">4</text>
<text x="258.3" y="182.4">of</text>
<text x="263.7" y="182.4">7</text>
<text x="266.7" y="180.1">1</text>
</g>
<g font-size="1.4" fill="#00c">
<text x="190.5" y="44.6">VIN</text>
<text x="201.6" y="44.6">CP1</text>
<text x="83.8" y="53.8">VDD</text>
<text x="94.6" y="53.8">REG</text>
<text x="201.5" y="49.2">CN1</text>
<text x="201.6" y="53.8">CP2</text>
<text x="201.5" y="58.3">CN2</text>
<text x="127.9" y="65.4" transform="rotate(-90 127.9 65.4)">+</text>
<text x="190.5" y="62.9">EN1</text>
<text x="190.5" y="64.4">EN2</text>
<text x="200.5" y="62.9">VOUT</text>
<text x="83.8" y="67.5">SCL</text>
<text x="83.8" y="69">SDA</text>
<text x="93" y="70.5">OUT_N</text>
<text x="93" y="67.5">OUT_P</text>
<text x="123.4" y="69">3</text>
<text x="190.5" y="67.5">DIN</text>
<text x="83.8" y="75.1">TRIG/INTZ</text>
<text x="83.8" y="72.1">NRST</text>
<text x="94.5" y="75.1">GND</text>
<text x="127.9" y="73.7" transform="rotate(-90 127.9 73.7)">-</text>
<text x="190.5" y="75.1">GND</text>
<text x="201.5" y="75.1">VO1</text>
<text x="190.5" y="78.1">PAD</text>
<text x="201.5" y="78.1">VO2</text>
<text x="68.6" y="130">VIN</text>
<text x="75.5" y="130">VOUT</text>
<text x="137.2" y="130">VCCA</text>
<text x="144.1" y="130">VCCB</text>
<text x="199.6" y="126.9">P1_1</text>
<text x="204.1" y="126.9">P1_2</text>
<text x="199.6" y="133">1</text>
<text x="199.6" y="136.1">3</text>
<text x="206.5" y="133">2</text>
<text x="206.5" y="136.1">4</text>
<text x="68.6" y="143.7">EN</text>
<text x="76.2" y="143.7">GND</text>
<text x="137.2" y="142.2">A1</text>
<text x="137.2" y="143.7">A2</text>
<text x="137.2" y="139.1">OE</text>
<text x="146.2" y="142.2">B1</text>
<text x="146.2" y="143.7">B2</text>
<text x="199.6" y="139.1">5</text>
<text x="199.6" y="142.2">7</text>
<text x="206.5" y="139.1">6</text>
<text x="206.5" y="142.2">8</text>
<text x="144.8" y="146.7">GND</text>
<text x="199.6" y="145.2">9</text>
<text x="205.7" y="145.2">10</text>
<text x="199.6" y="151.3">P2_1</text>
<text x="204.1" y="151.3">P2_2</text>
</g>
<g font-size="1.4" fill="#f00">
<text x="156.4" y="62.6">&lt;2&gt;</text>
<text x="156.4" y="64.1">&lt;2&gt;</text>
<text x="160.2" y="62.6">BUZZER_EN1</text>
<text x="160.2" y="64.1">BUZZER_EN2</text>
<text x="38.4" y="67.1">&lt;2,5,6,7&gt;</text>
<text x="38.4" y="68.7">&lt;2,5,6,7&gt;</text>
<text x="42.1" y="71.7">&lt;2&gt;</text>
<text x="45.9" y="67.1">MAIN_SCL</text>
<text x="45.9" y="68.7">MAIN_SDA</text>
<text x="45.9" y="71.7">HAPTIC_RST_N</text>
<text x="156.4" y="67.1">&lt;2&gt;</text>
<text x="160.2" y="67.1">BUZZER_PWM</text>
<text x="36.6" y="143.3">&lt;2&gt;</text>
<text x="40.4" y="143.3">ALTIMETER_EN</text>
<text x="97.2" y="143.3">&lt;2,7&gt;</text>
<text x="97.2" y="141.8">&lt;2,7&gt;</text>
<text x="102.3" y="143.3">SENSORBODY_SDA</text>
<text x="102.3" y="141.8">SENSORBODY_SCL</text>
</g>
<g font-size="1.1">
<text x="45.4" y="8.6">5</text>
<text x="95.2" y="8.6">4</text>
<text x="144.9" y="8.6">3</text>
<text x="194.7" y="8.6">2</text>
<text x="244.5" y="8.6">1</text>
<text x="19.4" y="31.8">D</text>
<text x="269.8" y="31.8">D</text>
<text x="19.4" y="75.6">C</text>
<text x="269.8" y="75.6">C</text>
<text x="19.4" y="119.3">B</text>
<text x="269.8" y="119.3">B</text>
<text x="19.4" y="163.1">A</text>
<text x="269.8" y="163.1">A</text>
<text x="45.4" y="185.2">5</text>
<text x="95.2" y="185.2">4</text>
<text x="144.9" y="185.2">3</text>
<text x="194.7" y="185.2">2</text>
<text x="244.5" y="185.2">1</text>
</g>
</svg>
